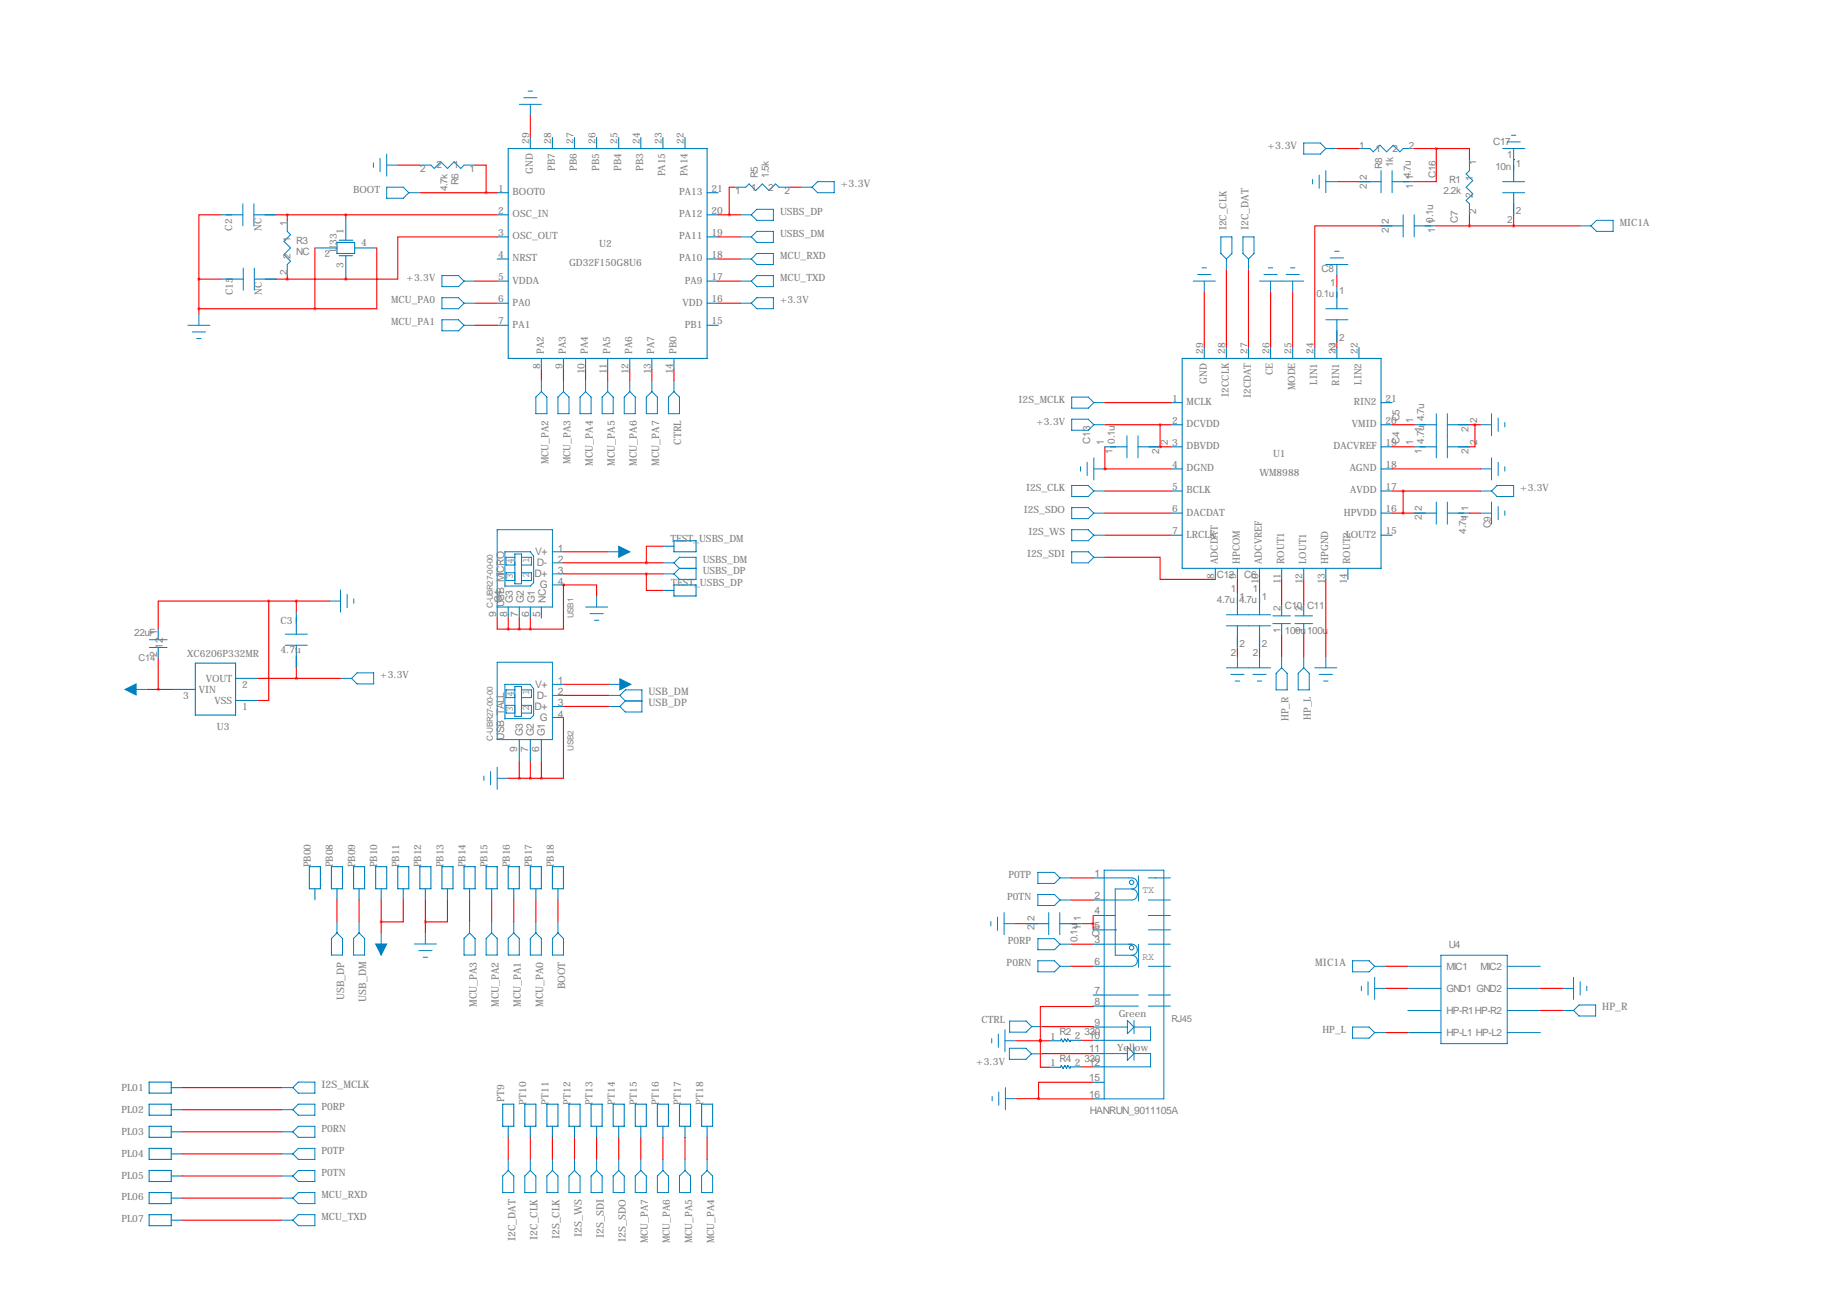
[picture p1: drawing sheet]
<svg xmlns="http://www.w3.org/2000/svg" width="419mm" height="297mm" viewBox="0 0 419 297" stroke-linecap="round" stroke-linejoin="round" font-family="sans-serif">
<g fill="none" stroke="#0080c0" stroke-width=".25">
<path d="M116.8 34.1h45.8v48.3h-45.8zM121.9 31.6v2.5M127 31.6v2.5M132.1 31.6v2.5M137.2 31.6v2.5M142.2 31.6v2.5M147.3 31.6v2.5M152.4 31.6v2.5M157.5 31.6v2.5M348 36.7v5.1M50.7 49.4h5.1M58.4 49.4h5"/>
<path d="M72.4 57h5.1M77.5 55.7h4v2.6h-4zM78 55.2h3.1M78 58.8h3M79.5 50.2v5M79.5 58.8v5.1M81.5 57h5.1M114.3 44.3h2.5M114.3 49.4h2.5M114.3 54.5h2.5M114.3 59.5h2.5M162.6 44.3h2.5"/>
<path d="M162.6 49.4h2.5M162.6 54.5h2.5M162.6 59.5h2.5M312.4 41.8h5.1M317.5 51.9h5.1M320 41.8h5.1M325.1 51.9h5.1M348 44.3v5.1M50.9 64.2h5M58.5 64.2h5.1M114.3 64.6h2.5M114.3 69.7h2.5"/>
<path d="M114.3 74.8h2.5M162.6 64.6h2.5M162.6 69.7h2.5M162.6 74.8h2.5M276.9 79.9v2.5M281.9 79.9v2.5M287 79.9v2.5M292.1 79.9v2.5M297.2 79.9v2.5M302.3 79.9v2.5M307.3 65.9v5.1M307.3 73.5v5.1"/>
<path d="M307.3 79.9v2.5M312.4 79.9v2.5M124.5 82.4v2.5M129.5 82.4v2.5M134.6 82.4v2.5M139.7 82.4v2.5M144.8 82.4v2.5M149.9 82.4v2.5M154.9 82.4v2.5M269.2 92.6h2.6M269.2 97.6h2.6M271.8 82.4h45.7v48.3h-45.7z"/>
<path d="M317.5 92.6h2.5M317.5 97.6h2.5M325.1 97.6h5.1M332.7 97.6h5.1M254 102.7h5.1M261.6 102.7h5.1M269.2 102.7h2.6M269.2 107.8h2.6M269.2 112.9h2.6M269.2 118h2.6M317.5 102.7h2.5M317.5 107.8h2.5"/>
<path d="M317.5 112.9h2.5M317.5 118h2.5M325.1 102.7h5.1M325.1 118h5.1M332.7 102.7h5.1M332.7 118h5.1M114.3 139.6v2.5M116.8 139.6v2.5M119.4 139.6v2.5M121.9 139.6v2.5M124.5 139.6v2.5M152.4 125.6h2.5"/>
<path d="M152.4 135.7h2.5M154.9 124.3h5.1v2.6h-5.1zM154.9 134.5h5.1v2.5h-5.1zM269.2 123h2.6M279.4 130.7v2.5M284.5 130.7v2.5M284.5 136.3v5M289.6 130.7v2.5M289.6 136.3v5M294.6 130.7v2.5M294.6 139.1v2.5M299.7 130.7v2.5"/>
<path d="M299.7 139.1v2.5M304.8 130.7v2.5M309.9 130.7v2.5M317.5 123h2.5M36.4 144.5v2.6M36.4 148.9v2.5M39.9 158.5h5.1M44.9 152.5h9.3v11.9h-9.3zM54.2 156h5M68.1 140.7v5.1M68.1 148.3v5.1M284.5 143.9v5.1"/>
<path d="M289.6 143.9v5.1M294.6 143.4v2.5M299.7 143.4v2.5M54.2 161h5M119.4 170v5.1M121.9 170v5.1M124.5 170v5.1M71.1 199.2h2.6v5.1h-2.6zM76.2 199.2h2.5v5.1h-2.5zM81.3 199.2h2.5v5.1h-2.5zM86.4 199.2h2.5v5.1h-2.5zM91.4 199.2h2.6v5.1h-2.6z"/>
<path d="M96.5 199.2h2.6v5.1h-2.6zM101.6 199.2h2.5v5.1h-2.5zM106.7 199.2h2.5v5.1h-2.5zM111.8 199.2h2.5v5.1h-2.5zM116.8 199.2h2.6v5.1h-2.6zM121.9 199.2h2.6v5.1h-2.6zM127 199.2h2.5v5.1h-2.5zM72.4 204.3v2.6M77.5 204.3v2.6M82.5 204.3v2.6M87.6 204.3v2.6M92.7 204.3v2.6"/>
<path d="M97.8 204.3v2.6M102.9 204.3v2.6M107.9 204.3v2.6M113 204.3v2.6M118.1 204.3v2.6M123.2 204.3v2.6M128.3 204.3v2.6M236 212.4h5.1M243.6 212.4h5.1M251.3 201.8h2.5M251.3 206.9h2.5M251.3 210.5h2.5"/>
<path d="M251.3 213.8h2.5M251.3 217.1h2.5M248.6 239.2h-2.5l-.1 .3-.5-.6-.3 .6-.4-.6-.4 .6-.4-.6-.2 .4h-2.6M251.3 222.2h2.5M251.3 228.8h2.5M251.3 231.3h2.5M251.3 236.1h2.5M251.3 239.2h2.5M34.3 258.9h5.1v2.6h-5.1zM34.3 253.9h5.1v2.5h-5.1zM34.3 248.8h5.1v2.5h-5.1zM39.4 255.1h2.5"/>
<path d="M39.4 250h2.5M115.6 253.9h2.5v5h-2.5zM116.8 258.9v2.6M120.6 253.9h2.6v5h-2.6zM121.9 258.9v2.6M125.7 253.9h2.6v5h-2.6zM127 258.9v2.6M130.8 253.9h2.5v5h-2.5zM132.1 258.9v2.6M135.9 253.9h2.5v5h-2.5zM137.2 258.9v2.6M141 253.9h2.5v5h-2.5z"/>
<path d="M142.2 258.9v2.6M146 253.9h2.6v5h-2.6zM147.3 258.9v2.6M151.1 253.9h2.6v5h-2.6zM152.4 258.9v2.6M156.2 253.9h2.5v5h-2.5zM157.5 258.9v2.6M161.3 253.9h2.5v5h-2.5zM162.6 258.9v2.6M248.6 245.3h-2.5l-.1 .3-.5-.6-.3 .6-.4-.6-.4 .6-.4-.6-.2 .4h-2.6M251.3 242.2h2.5M251.3 245.3h2.5"/>
<path d="M251.3 248.8h2.5M251.3 252.6h2.5M34.3 264h5.1v2.6h-5.1zM34.3 269.1h5.1v2.5h-5.1zM34.3 274.2h5.1v2.5h-5.1zM34.3 279.3h5.1v2.5h-5.1zM39.4 260.2h2.5M39.4 275.4h2.5M39.4 270.4h2.5M39.4 265.3h2.5M39.4 280.5h2.5"/>
</g>
<g fill="none" stroke="#0080c0" stroke-width=".23">
<path d="M85.9 37.5v1M87.4 36.4v3.1M88.9 38h2.5M88.9 35.4v5.1M96.5 38h2.6l.7 .7 1.5-1.5 1.6 1.5 1.5-1.5 1.5 1.5 .8-.7h2.5M119.4 24h5.1M120.4 22.5h3M121.4 20.9h1M121.9 24v2.5M299.7 32.9h3.8l1.3 1.2-1.3 1.3h-3.8zM304.8 34.1h2.5M304.8 39.2v5.1"/>
<path d="M312.4 34.1h2.6l.7 .8 1.5-1.5 1.6 1.5 1.5-1.5 1.5 1.5 .8-.8h2.5M317.5 39.2v5.1M320 39.2v5.1M337.8 36.7v2.5l-.7 .8 1.5 1.5-1.5 1.5 1.5 1.6-1.5 1.5 .7 .7v2.6M345.4 34.1h5.1M346.5 32.6h3M347.5 31.1h1M348 34.1v2.6M55.8 46.8v5.1M58.4 46.8v5.1M66 50.7v2.5l.8 .8-1.5 1.5 1.5 1.5-1.5 1.5 1.5 1.6-.8 .7v2.6M88.9 43h3.8l1.3 1.3-1.3 1.3h-3.8z"/>
<path d="M94 44.3h2.5M168.9 43h2.5l.8-.7 1.5 1.5 1.6-1.5 1.5 1.5 1.5-1.5 .8 .7h2.5M170.2 59.5h2.5M170.2 54.5h2.5M170.2 49.4h2.5M172.7 49.4l1.3-1.3h3.8v2.6h-3.8zM172.7 59.5l1.3-1.2h3.8v2.5h-3.8zM174 53.2h3.8v2.5h-3.8l-1.3-1.2zM184.1 43h2.6M186.7 43l1.3-1.2h3.8v2.5h-3.8zM280.7 54.5h2.5v3.8l-1.3 1.2-1.2-1.2zM281.9 59.5v2.6"/>
<path d="M285.8 54.5h2.5v3.8l-1.3 1.2-1.2-1.2zM287 59.5v2.6M301.8 41.3v1M303.3 40.2v3.1M304.8 41.8h2.5M305.8 59.3h3.1M306.8 57.8h1M322.6 49.4v5.1M325.1 49.4v5.1M345.4 41.8h5.1M345.4 44.3h5.1M363.2 51.9h2.6"/>
<path d="M367 50.7h3.8v2.5h-3.8l-1.2-1.3zM43.2 74.8h5.1M44.2 76.3h3M45.2 77.8h1M45.7 72.2v2.6M55.9 61.6v5.1M58.5 61.6v5.1M101.6 68.4h3.8l1.3 1.3-1.3 1.3h-3.8zM101.6 73.5h3.8l1.3 1.3-1.3 1.3h-3.8zM101.6 63.4h3.8l1.3 1.2-1.3 1.3h-3.8zM106.7 64.6h2.5M106.7 69.7h2.5"/>
<path d="M106.7 74.8h2.5M170.2 64.6h2.5M170.2 69.7h2.5M172.7 69.7l1.3-1.3h3.8v2.6h-3.8zM174 63.4h3.8v2.5h-3.8l-1.3-1.3zM274.3 64.6h5.1M275.3 63.1h3.1M276.4 61.6h1M276.9 64.6v2.6M289.6 64.6h10.1M290.6 63.1h3M291.6 61.6h1"/>
<path d="M292.1 64.6v2.6M295.7 63.1h3M296.7 61.6h1M297.2 64.6v2.6M304.8 71h5.1M304.8 73.5h5.1M304.8 60.8h5.1M307.3 60.8v2.6M123.2 91.3l1.3-1.3 1.2 1.3v3.8h-2.5zM124.5 87.5v2.5M128.3 91.3l1.2-1.3 1.3 1.3v3.8h-2.5zM129.5 87.5v2.5"/>
<path d="M133.3 91.3l1.3-1.3 1.3 1.3v3.8h-2.6zM134.6 87.5v2.5M138.4 91.3l1.3-1.3 1.3 1.3v3.8h-2.6zM139.7 87.5v2.5M143.5 91.3l1.3-1.3 1.2 1.3v3.8h-2.5zM144.8 87.5v2.5M148.6 91.3l1.3-1.3 1.2 1.3v3.8h-2.5zM149.9 87.5v2.5M153.7 91.3l1.2-1.3 1.3 1.3v3.8h-2.5zM154.9 87.5v2.5M246.4 91.3h3.8l1.3 1.3-1.3 1.2h-3.8zM246.4 96.4h3.8l1.3 1.2-1.3 1.3h-3.8z"/>
<path d="M251.5 92.6h2.5M251.5 97.6h2.5M330.2 95.1v10.2M332.7 95.1v10.2M340.4 97.6h2.5M342.9 95.1v5.1M344.4 96.1v3.1M345.9 97.1v1.1M246.4 111.6h3.8l1.3 1.3-1.3 1.3h-3.8zM246.4 116.7h3.8l1.3 1.3-1.3 1.2h-3.8zM248.4 107.3v1M249.9 106.3v3"/>
<path d="M251.5 107.8h2.5M251.5 105.3v5M251.5 112.9h2.5M251.5 118h2.5M259.1 100.2v5.1M261.6 100.2v5.1M330.2 115.4v5.1M332.7 115.4v5.1M340.4 107.8h2.5M340.4 112.9h2.5M340.4 118h2.5M342.9 105.3v5"/>
<path d="M342.9 115.4v5.1M344.2 111.6h3.8v2.6h-3.8l-1.3-1.3zM344.4 106.3v3M344.4 116.4v3.1M345.9 107.3v1M345.9 117.5v1M75.7 138.2h2.6M78.3 135.6v5.1M79.8 136.7v3M81.3 137.7v1M114.3 121.8h12.7v17.8h-12.7zM116.1 126.9h5.8l.8 1v6.1l-.8 .7h-5.8z"/>
<path d="M118.4 127.4h1.5v6.8h-1.5zM118.4 128.1h-2.1v1.8h2.1M118.4 131.7h-2.1v1.8h2.1M119.9 128.1h2.3v1.8h-2.3M119.9 131.7h2.3v1.8h-2.3M127 126.9h2.5M127 129.4h2.5M127 131.9h2.5M127 134.5h2.5M134.6 139.6h5.1M137.2 137v2.6M139.7 126.9h5.1"/>
<path d="M152.4 129.4h2.5M152.4 131.9h2.5M154.9 129.4l1.3-1.3h3.8v5.1h-3.8l-1.3-1.3M154.9 129.4l1.3 1.3M156.2 130.7h3.8M156.2 130.7l-1.3 1.2M246.4 121.8h3.8l1.3 1.2-1.3 1.3h-3.8zM246.4 126.9h3.8l1.3 1.2-1.3 1.3h-3.8zM251.5 128.1h2.5M251.5 123h2.5M28.8 158.5h5M34.3 148.9h4.1"/>
<path d="M34.3 147.1h4.1M65.6 145.8h5.1M65.6 148.3h5.1M78.3 156h2.5M82.1 154.7h3.8v2.5h-3.8l-1.3-1.2zM114.3 152.3h12.7v17.7h-12.7zM116.1 157.3h5.8l.8 1.1v6.1l-.8 .7h-5.8zM118.4 157.8h1.5v6.9h-1.5zM118.4 158.6h-2.1v1.8h2.1M119.9 158.6h2.3v1.8h-2.3M127 157.3h2.5M127 159.9h2.5"/>
<path d="M135.6 141.1h3.1M136.7 142.6h1M140 157.3h5M140 159.9h2.5M142.5 159.9l1.3-1.3h3.8v5.1h-3.8l-1.3-1.3M142.5 159.9l1.3 1.2M281.9 141.3h10.2M281.9 143.9h10.2M281.9 153.5h10.2M283 155.1h3M284 156.6h1M284.5 151v2.5"/>
<path d="M288 155.1h3.1M289.1 156.6h1M289.6 151v2.5M292.6 141.6h4.1M292.6 143.4h4.1M293.4 154.8l1.2-1.3 1.3 1.3v3.8h-2.5zM294.6 151v2.5M297.7 141.6h4.1M297.7 143.4h4.1M299.7 153.5l1.3 1.3v3.8h-2.6v-3.8zM299.7 151v2.5M302.3 153.5h5"/>
<path d="M303.3 155.1h3M304.3 156.6h1M304.8 151v2.5M111.3 178.4v1M112.8 177.4v3.1M114.3 176.4v5.1M114.3 178.9h2.5M118.4 162.2h-2.1v1.7h2.1M119.9 162.2h2.3v1.7h-2.3M127 162.4h2.5M127 165h2.5M140 162.4h2.5"/>
<path d="M143.8 161.1h3.8M143.8 161.1l-1.3 1.3M77.5 211.9v2.6M77.5 214.5l1.2 1.3v3.8h-2.5v-3.8zM81.3 215.8l1.2-1.3 1.3 1.3v3.8h-2.5zM82.5 211.9v2.6M87.6 214.5v5.1M95.2 217h5.1M96.3 218.6h3M97.8 214.5v2.5M106.7 215.8l1.2-1.3 1.3 1.3v3.8h-2.5zM107.9 211.9v2.6"/>
<path d="M113 214.5l1.3 1.3v3.8h-2.5v-3.8zM113 211.9v2.6M118.1 214.5l1.3 1.3v3.8h-2.6v-3.8zM118.1 211.9v2.6M123.2 214.5l1.3 1.3v3.8h-2.6v-3.8zM123.2 211.9v2.6M127 215.8l1.3-1.3 1.2 1.3v3.8h-2.5zM128.3 211.9v2.6M227.8 211.8v1.1M229.3 210.8v3.1M230.8 212.4h2.6M230.8 209.8v5.1"/>
<path d="M238.6 200.6h3.8l1.3 1.2-1.3 1.3h-3.8zM238.6 205.6h3.8l1.3 1.3-1.3 1.3h-3.8zM238.6 215.8h3.8l1.3 1.3-1.3 1.2h-3.8zM241.1 209.8v5.1M243.6 209.8v5.1M243.7 201.8h2.5M243.7 206.9h2.5M243.7 217.1h2.5M253.8 201.8h6.4a1.27 1.27 0 0 1 1.3 1.3 1.27 1.27 0 0 1-1.3 1.3M253.8 217.1h6.4a1.27 1.27 0 0 1 1.3 1.2 1.27 1.27 0 0 1-1.3 1.3M253.8 210.5h2.6M253.8 213.8h2.6"/>
<path d="M253.8 200.1h13.8v52.5h-13.8zM256.4 213.8h.1M260.2 204.4a1.27 1.27 0 0 1 1.3 1.2 1.27 1.27 0 0 1-1.3 1.3h-6.4M260.2 219.6a1.27 1.27 0 0 1 1.3 1.3 1.27 1.27 0 0 1-1.3 1.3h-6.4M260.2 204.4h-3.8v15.2h3.8M261.7 201.3v5.9M261.7 217.1v5.3M264 201.8h5.1M264 206.9h5.1M264 217.1h5.1M264 210.5h5.1M264 213.8h5.1"/>
<path d="M265.5 201.8h.1M331.3 219.6h15.2v20.3h-15.2zM97.3 220.1h1M228 238.8v1M229.5 237.8v3M231 239.3h2.6M231 236.7v5.1M232.1 234.8h3.8l1.3 1.2-1.3 1.3h-3.8zM237.2 236h2.5M238.6 220.9h3.8l1.3 1.3-1.3 1.2h-3.8zM243.7 222.2h2.5M253.8 231.3h.1"/>
<path d="M253.8 228.8h7.9M253.8 231.3h7.9M253.8 236.1h5.4M259.2 234.6l1.5 1.5-1.5 1.6zM260.7 234.6v3.1M260.7 236.1h3.8v3.1h-10.7M264 222.2h5.1M264 228.8h5.1M264 231.3h5.1M310.9 236.1h3.9l1.2 1.3-1.2 1.3h-3.9zM310.9 220.9h3.9l1.2 1.3-1.2 1.2h-3.9zM313 226.7v1"/>
<path d="M314.5 225.7v3.1M316 222.2h2.6M316 227.2h2.6M316 237.4h2.6M316 224.7v5.1M323.6 222.2h7.7M323.6 227.2h7.7M323.6 232.3h7.7M323.6 237.4h7.7M346.5 222.2h7.6M346.5 227.2h7.6M346.5 232.3h7.6"/>
<path d="M346.5 237.4h7.6M359.2 227.2h2.5M359.2 232.3h2.5M361.7 224.7v5.1M361.7 232.3l1.3-1.3h3.8v2.6h-3.8zM363.3 225.7v3.1M364.8 226.7v1M64.8 255.1h2.5M64.8 250h2.5M68.6 258.9h3.8v2.6h-3.8l-1.3-1.3zM68.6 248.8h3.8v2.5h-3.8l-1.3-1.3zM68.6 253.9h3.8v2.5h-3.8l-1.3-1.3z"/>
<path d="M228.1 252.1v1M229.6 251.1v3M231.1 252.6h2.6M231.1 250v5.1M232.1 241h3.8l1.2 1.3-1.2 1.2h-3.8zM237.1 242.3h2.6M253.8 242.2h5.4M259.2 240.7l1.5 1.5-1.5 1.5zM260.7 240.7v3M260.7 242.2h3.8v3.1h-10.7M64.8 260.2h2.5M64.8 275.4h2.5"/>
<path d="M64.8 270.4h2.5M64.8 265.3h2.5M68.6 274.2h3.8v2.5h-3.8l-1.3-1.3zM68.6 264h3.8v2.6h-3.8l-1.3-1.3zM68.6 269.1h3.8v2.5h-3.8l-1.3-1.2zM68.6 279.3h3.8v2.5h-3.8l-1.3-1.3zM115.6 270.4l1.2-1.3 1.3 1.3v3.8h-2.5zM116.8 266.6v2.5M120.6 270.4l1.3-1.3 1.3 1.3v3.8h-2.6zM121.9 266.6v2.5M125.7 270.4l1.3-1.3 1.3 1.3v3.8h-2.6zM127 266.6v2.5"/>
<path d="M130.8 270.4l1.3-1.3 1.2 1.3v3.8h-2.5zM132.1 266.6v2.5M137.2 269.1l1.2 1.3v3.8h-2.5v-3.8zM137.2 266.6v2.5M141 270.4l1.2-1.3 1.3 1.3v3.8h-2.5zM142.2 266.6v2.5M146 270.4l1.3-1.3 1.3 1.3v3.8h-2.6zM147.3 266.6v2.5M151.1 270.4l1.3-1.3 1.3 1.3v3.8h-2.6zM152.4 266.6v2.5M156.2 270.4l1.3-1.3 1.2 1.3v3.8h-2.5zM157.5 266.6v2.5"/>
<path d="M162.6 269.1l1.2 1.3v3.8h-2.5v-3.8zM162.6 266.6v2.5M64.8 280.5h2.5"/>
<circle cx="260.1" cy="217.9" r=".51"/>
<circle cx="260.1" cy="202.9" r=".51"/>
</g>
<g fill="#0080c0" stroke="#0080c0" stroke-width=".23">
<path d="M28.8 158.5l2.5-1.3v2.6z"/>
<path d="M86.4 217h2.5l-1.3 2.6z"/>
<path d="M142.5 156.1l2.5 1.2-2.5 1.3z"/>
<path d="M142.2 125.6l2.6 1.3-2.6 1.2z"/>
</g>
<g fill="none" stroke="#f00" stroke-width=".25">
<path d="M91.4 38h5.1M109.2 38h2.6v6.3M121.9 26.5v5.1M307.3 34.1h5.1M325.1 34.1h5.1M330.2 34.1v7.7h-5.1M330.2 34.1h7.6v2.6M348 36.7h.1M50.7 49.4h-5v14.8M63.4 49.4h50.9M66 49.4v1.3M72.4 57v14"/>
<path d="M79.5 49.4v.8M86.6 57v14h-14.2M96.5 44.3h17.8M114.3 54.5h-22.9v9.7h-11.9M165.1 59.5h5.1M165.1 54.5h5.1M165.1 49.4h5.1M168.9 43h-1.3v6.4M181.6 43h2.5M307.3 41.8h5.1M317.5 51.9h-15.2v28M330.2 51.9h33"/>
<path d="M337.8 49.4v2.5M348 49.4v2.5M45.7 71h26.7M45.7 64.2h5.2M45.7 64.2v8M63.6 64.2h15.9M66 63.4v.8M79.5 63.9v.3M109.2 64.6h5.1M109.2 69.7h5.1M109.2 74.8h5.1M165.1 64.6h5.1"/>
<path d="M165.1 69.7h5.1M276.9 67.2v12.7M281.9 62.1v17.8M287 62.1v17.8M292.1 67.2v12.7M297.2 67.2v12.7M307.3 63.4v2.5M307.3 78.6v1.3M124.5 84.9v2.6M129.5 84.9v2.6M134.6 84.9v2.6M139.7 84.9v2.6"/>
<path d="M144.8 84.9v2.6M149.9 84.9v2.6M154.9 84.9v2.6M254 92.6h15.2M254 97.6h15.2M266.7 97.6v5.1M320 97.6h5.1M337.8 97.6h2.6M339.1 97.6v5.1h-1.3M254 107.8h.1M254 107.8h15.2M254 112.9h15.2"/>
<path d="M254 118h15.2M254 102.7v5.1M266.7 102.7h.1M266.7 102.7h2.5M320 107.8h20.4M320 112.9h20.4M320 118h5.1M320 102.7h5.1M322.6 112.9v5.1M337.8 118h2.6M61.8 138.2v22.8h-2.6M61.8 138.2h-25.4v6.3"/>
<path d="M61.8 138.2h13.9M68.1 138.2v2.5M129.5 134.5h.1M129.5 134.5v10.1h-7.6M129.5 134.5h7.7v2.5M129.5 126.9h10.2M129.5 129.4h22.9M129.5 131.9h22.9M148.6 131.9v3.8h3.8M152.4 125.6h-3.8v3.8M254 128.1h12.7v5.1h12.7M254 123h15.2"/>
<path d="M284.5 133.2v3.1M289.6 133.2v3.1M294.6 133.2v5.9M299.7 133.2v5.9M304.8 133.2v17.8M33.8 158.5h6.1M36.4 151.4v7.1M59.2 156h19.1M68.1 153.4v2.6M114.3 142.1v2.5h2.5M116.8 142.1v2.5M116.8 144.6h5.1"/>
<path d="M119.4 142.1v2.5M121.9 142.1v2.5M129.5 159.9h10.5M129.5 157.3h10.5M284.5 149v2M289.6 149v2M294.6 145.9v5.1M299.7 145.9v5.1M116.8 178.9h7.7M119.4 175.1v3.8M121.9 175.1v3.8M124.5 175.1v3.8"/>
<path d="M129.5 165v13.9h-5M129.5 162.4h10.5M77.5 206.9v5M82.5 206.9v5M87.6 206.9v7.6M92.7 206.9v5h-5.1M97.8 206.9v7.6M102.9 206.9v5h-5.1M107.9 206.9v5M113 206.9v5M118.1 206.9v5M123.2 206.9v5"/>
<path d="M128.3 206.9v5M233.4 212.4h2.6M246.2 201.8h5.1M246.2 206.9h5.1M246.2 217.1h5.1M248.7 212.4h2.6M251.3 210.5v3.3M233.6 239.3h7.6M239.2 239.3v6.1h2M239.2 239.3h.1M239.7 236l11.6 .1M246.2 222.2h5.1"/>
<path d="M248.6 239.2h2.7M251.3 231.3l-12.1 .1v7.9M318.6 227.2h5M318.6 237.4h5M318.6 222.2h5M354.1 227.2h5.1M354.1 232.3h5.1M41.9 255.1h22.9M41.9 250h22.9M233.7 252.6h5.1M238.8 252.6h12.5M248.6 245.3h2.7"/>
<path d="M251.3 242.2l-11.6 .1M251.3 248.8h-12.5v3.8M41.9 260.2h22.9M41.9 275.4h22.9M41.9 270.4h22.9M41.9 265.3h22.9M116.8 261.5v5.1M121.9 261.5v5.1M127 261.5v5.1M132.1 261.5v5.1M137.2 261.5v5.1M142.2 261.5v5.1"/>
<path d="M147.3 261.5v5.1M152.4 261.5v5.1M157.5 261.5v5.1M162.6 261.5v5.1M41.9 280.5h22.9"/>
</g>
<path d="M36.3 158.5a.05 .05 0 0 0 .1 0 .05 .05 0 0 0-.1 0zM61.7 138.2a.05 .05 0 0 0 .1 0 .05 .05 0 0 0-.1 0zM111.7 44.3a.05 .05 0 0 0 .1 0 .05 .05 0 0 0-.1 0zM87.6 211.9a.05 .05 0 0 0 .1 0 .05 .05 0 0 0-.1 0zM239.1 239.3a.05 .05 0 0 0 .1 0 .05 .05 0 0 0-.1 0zM239.1 239.3a.05 .05 0 0 0 .1 0 .05 .05 0 0 0-.1 0zM124.4 178.9a.05 .05 0 0 0 .1 0 .05 .05 0 0 0-.1 0zM116.8 144.6a.05 .05 0 0 0 .1 0 .05 .05 0 0 0-.1 0zM66 49.4a.05 .05 0 0 0 .1 0 .05 .05 0 0 0-.1 0zM66 64.2a.05 .05 0 0 0 .1 0 .05 .05 0 0 0-.1 0zM167.6 49.4a.05 .05 0 0 0 .1 0 .05 .05 0 0 0-.1 0zM129.5 134.5a.05 .05 0 0 0 .1 0 .05 .05 0 0 0-.1 0zM238.7 252.6a.05 .05 0 0 0 .1 0 .05 .05 0 0 0-.1 0z" fill="#f00" stroke="#f00" stroke-width=".63"/>
<g font-size="2.4" fill="#808080">
<text x="291.4" y="34.1">+3.3V</text>
<text x="193.3" y="43">+3.3V</text>
<text x="287" y="52.9" transform="rotate(-90 287 52.9)">I2C_DAT</text>
<text x="136.3" y="107.1" transform="rotate(-90 136.3 107.1)">MCU_PA4</text>
<text x="141.4" y="107.1" transform="rotate(-90 141.4 107.1)">MCU_PA5</text>
<text x="146.4" y="107.1" transform="rotate(-90 146.4 107.1)">MCU_PA6</text>
<text x="151.5" y="107.1" transform="rotate(-90 151.5 107.1)">MCU_PA7</text>
<text x="156.6" y="102.2" transform="rotate(-90 156.6 102.2)">CTRL</text>
<text x="123" y="127.6">V+</text>
<text x="123.4" y="130.2">D-</text>
<text x="128.3" y="129.4">2</text>
<text x="128.3" y="131.9">3</text>
<text x="128.3" y="126.9">1</text>
<text x="122.9" y="132.7">D+</text>
<text x="124.1" y="135.3">G</text>
<text x="128.3" y="134.5">4</text>
<text x="114" y="141.8" transform="rotate(-90 114 141.8)">9</text>
<text x="115.3" y="138.5" transform="rotate(-90 115.3 138.5)">G4</text>
<text x="115.9" y="139.6" transform="rotate(-90 115.9 139.6)">USB_MICRO</text>
<text x="116.6" y="141.8" transform="rotate(-90 116.6 141.8)">8</text>
<text x="117.9" y="138.5" transform="rotate(-90 117.9 138.5)">G3</text>
<text x="119.1" y="141.8" transform="rotate(-90 119.1 141.8)">7</text>
<text x="120.4" y="138.5" transform="rotate(-90 120.4 138.5)">G2</text>
<text x="121.7" y="141.8" transform="rotate(-90 121.7 141.8)">6</text>
<text x="123" y="138.5" transform="rotate(-90 123 138.5)">G1</text>
<text x="124.2" y="141.8" transform="rotate(-90 124.2 141.8)">5</text>
<text x="125.5" y="138.5" transform="rotate(-90 125.5 138.5)">NC</text>
<text x="36.1" y="146.1" transform="rotate(-90 36.1 146.1)">1</text>
<text x="37.4" y="149.2" transform="rotate(-90 37.4 149.2)">12</text>
<text x="36.1" y="151.1" transform="rotate(-90 36.1 151.1)">2</text>
<text x="123" y="158.1">V+</text>
<text x="123.4" y="160.7">D-</text>
<text x="128.3" y="159.9">2</text>
<text x="128.3" y="157.3">1</text>
<text x="149.1" y="159.9">USB_DM</text>
<text x="122.9" y="163.2">D+</text>
<text x="124.1" y="165.7">G</text>
<text x="128.3" y="162.4">3</text>
<text x="128.3" y="165">4</text>
<text x="149.1" y="162.4">USB_DP</text>
<text x="115.9" y="170" transform="rotate(-90 115.9 170)">USB_TALL</text>
<text x="118.9" y="172.8" transform="rotate(-90 118.9 172.8)">9</text>
<text x="120.2" y="169.3" transform="rotate(-90 120.2 169.3)">G3</text>
<text x="121.4" y="172.8" transform="rotate(-90 121.4 172.8)">7</text>
<text x="122.7" y="169.3" transform="rotate(-90 122.7 169.3)">G2</text>
<text x="124" y="172.8" transform="rotate(-90 124 172.8)">6</text>
<text x="125.3" y="169.3" transform="rotate(-90 125.3 169.3)">G1</text>
<text x="251.6" y="201.6">1</text>
<text x="251.6" y="206.7">2</text>
<text x="251.6" y="210.2">4</text>
<text x="251.6" y="213.5">5</text>
<text x="251.6" y="216.8">3</text>
<text x="251.6" y="221.9">6</text>
<text x="129.9" y="227.5" transform="rotate(-90 129.9 227.5)">BOOT</text>
<text x="302.4" y="222.2">MIC1A</text>
<text x="79.1" y="229.9" transform="rotate(-90 79.1 229.9)">USB_DP</text>
<text x="84.2" y="230.3" transform="rotate(-90 84.2 230.3)">USB_DM</text>
<text x="109.6" y="231.6" transform="rotate(-90 109.6 231.6)">MCU_PA3</text>
<text x="114.7" y="231.6" transform="rotate(-90 114.7 231.6)">MCU_PA2</text>
<text x="119.8" y="231.6" transform="rotate(-90 119.8 231.6)">MCU_PA1</text>
<text x="124.9" y="231.6" transform="rotate(-90 124.9 231.6)">MCU_PA0</text>
<text x="251.6" y="228.5">7</text>
<text x="251.6" y="231">8</text>
<text x="368.4" y="232.3">HP_R</text>
<text x="250.4" y="238.9">10</text>
<text x="251.6" y="235.9">9</text>
<text x="250.4" y="242">11</text>
<text x="250.4" y="245">12</text>
<text x="73.9" y="250">I2S_MCLK</text>
<text x="250.4" y="248.6">15</text>
<text x="250.4" y="252.4">16</text>
<text x="250.5" y="256.2">HANRUN_9011105A</text>
<text x="118.5" y="285.3" transform="rotate(-90 118.5 285.3)">I2C_DAT</text>
<text x="123.6" y="285.1" transform="rotate(-90 123.6 285.1)">I2C_CLK</text>
<text x="128.7" y="284.9" transform="rotate(-90 128.7 284.9)">I2S_CLK</text>
<text x="133.7" y="284.4" transform="rotate(-90 133.7 284.4)">I2S_WS</text>
<text x="138.8" y="284.7" transform="rotate(-90 138.8 284.7)">I2S_SDI</text>
<text x="143.9" y="285.5" transform="rotate(-90 143.9 285.5)">I2S_SDO</text>
</g>
<g font-size="2.3" fill="#808080">
<text x="121.7" y="33.1" transform="rotate(-90 121.7 33.1)">29</text>
<text x="126.7" y="33.1" transform="rotate(-90 126.7 33.1)">28</text>
<text x="131.8" y="33.1" transform="rotate(-90 131.8 33.1)">27</text>
<text x="136.9" y="33.1" transform="rotate(-90 136.9 33.1)">26</text>
<text x="142" y="33.1" transform="rotate(-90 142 33.1)">25</text>
<text x="147.1" y="33.1" transform="rotate(-90 147.1 33.1)">24</text>
<text x="152.1" y="33.1" transform="rotate(-90 152.1 33.1)">23</text>
<text x="157.2" y="33.1" transform="rotate(-90 157.2 33.1)">22</text>
<text x="312.5" y="34.1">1</text>
<text x="316.2" y="34.9">1</text>
<text x="320.1" y="34.9">2</text>
<text x="323.8" y="34.1">2</text>
<text x="343.3" y="33.3">C17</text>
<text x="96.6" y="39.5">2</text>
<text x="100.3" y="38.7">2</text>
<text x="104.2" y="38.7">1</text>
<text x="107.9" y="39.5">1</text>
<text x="122.5" y="39.9" transform="rotate(-90 122.5 39.9)">GND</text>
<text x="127.6" y="39.2" transform="rotate(-90 127.6 39.2)">PB7</text>
<text x="132.6" y="39.2" transform="rotate(-90 132.6 39.2)">PB6</text>
<text x="137.7" y="39.2" transform="rotate(-90 137.7 39.2)">PB5</text>
<text x="142.8" y="39.2" transform="rotate(-90 142.8 39.2)">PB4</text>
<text x="147.9" y="39.2" transform="rotate(-90 147.9 39.2)">PB3</text>
<text x="153" y="40.6" transform="rotate(-90 153 40.6)">PA15</text>
<text x="158" y="40.6" transform="rotate(-90 158 40.6)">PA14</text>
<text x="174.2" y="41" transform="rotate(-90 174.2 41)">R5</text>
<text x="176.8" y="41" transform="rotate(-90 176.8 41)">1.5k</text>
<text x="314.2" y="41.4" transform="rotate(-90 314.2 41.4)">2</text>
<text x="317.8" y="38.8" transform="rotate(-90 317.8 38.8)">R8</text>
<text x="320.3" y="38.4" transform="rotate(-90 320.3 38.4)">1k</text>
<text x="324.9" y="41.4" transform="rotate(-90 324.9 41.4)">14.7u</text>
<text x="330.1" y="41" transform="rotate(-90 330.1 41)">C16</text>
<text x="338.6" y="41.7" transform="rotate(-90 338.6 41.7)">1</text>
<text x="339.4" y="38" transform="rotate(-90 339.4 38)">1</text>
<text x="343.8" y="39">10n</text>
<text x="346.5" y="36.4">1</text>
<text x="348.5" y="38.5">1</text>
<text x="81.2" y="44.3">BOOT</text>
<text x="102.9" y="43.9" transform="rotate(-90 102.9 43.9)">4.7k</text>
<text x="105.4" y="42.6" transform="rotate(-90 105.4 42.6)">R6</text>
<text x="114.5" y="44.1">1</text>
<text x="117.9" y="44.9">BOOT0</text>
<text x="156.1" y="44.9">PA13</text>
<text x="163.6" y="44.1">21</text>
<text x="169" y="44.6">1</text>
<text x="172.7" y="43.8">1</text>
<text x="176.6" y="43.8">2</text>
<text x="180.3" y="44.6">2</text>
<text x="314.2" y="43.5" transform="rotate(-90 314.2 43.5)">2</text>
<text x="324.9" y="43.5" transform="rotate(-90 324.9 43.5)">1</text>
<text x="331.8" y="44.6">2.2k</text>
<text x="333.2" y="42">R1</text>
<text x="338.6" y="45.6" transform="rotate(-90 338.6 45.6)">2</text>
<text x="53.4" y="53" transform="rotate(-90 53.4 53)">C2</text>
<text x="60.1" y="53" transform="rotate(-90 60.1 53)">NC</text>
<text x="66" y="51.9" transform="rotate(-90 66 51.9)">1</text>
<text x="79" y="53.7" transform="rotate(-90 79 53.7)">1</text>
<text x="114.5" y="49.1">2</text>
<text x="117.9" y="49.9">OSC_IN</text>
<text x="156.1" y="49.9">PA12</text>
<text x="163.6" y="49.1">20</text>
<text x="179.3" y="49.4">USBS_DP</text>
<text x="281.9" y="52.9" transform="rotate(-90 281.9 52.9)">I2C_CLK</text>
<text x="319.3" y="53.6" transform="rotate(-90 319.3 53.6)">2</text>
<text x="319.3" y="51.6" transform="rotate(-90 319.3 51.6)">2</text>
<text x="329.9" y="51.6" transform="rotate(-90 329.9 51.6)">10.1u</text>
<text x="330" y="53.6" transform="rotate(-90 330 53.6)">1</text>
<text x="335.1" y="51.2" transform="rotate(-90 335.1 51.2)">C7</text>
<text x="339.4" y="49.3" transform="rotate(-90 339.4 49.3)">2</text>
<text x="346.5" y="51.2">2</text>
<text x="348.5" y="49.1">2</text>
<text x="372.4" y="51.9">MIC1A</text>
<text x="66.8" y="59.5" transform="rotate(-90 66.8 59.5)">2</text>
<text x="66.8" y="55.7" transform="rotate(-90 66.8 55.7)">1</text>
<text x="68.1" y="56">R3</text>
<text x="68.1" y="58.5">NC</text>
<text x="74.6" y="59.1">2</text>
<text x="77.5" y="57.8" transform="rotate(-90 77.5 57.8)">U33</text>
<text x="83.1" y="56.5">4</text>
<text x="114.5" y="54.2">3</text>
<text x="114.5" y="59.3">4</text>
<text x="117.9" y="55">OSC_OUT</text>
<text x="137.7" y="56.8">U2</text>
<text x="156.1" y="55">PA11</text>
<text x="163.6" y="59.3">18</text>
<text x="163.6" y="54.2">19</text>
<text x="179.3" y="59.5">MCU_RXD</text>
<text x="179.3" y="54.5">USBS_DM</text>
<text x="66" y="63.3" transform="rotate(-90 66 63.3)">2</text>
<text x="79" y="61.6" transform="rotate(-90 79 61.6)">3</text>
<text x="93.5" y="64.6">+3.3V</text>
<text x="114.5" y="64.4">5</text>
<text x="117.9" y="60.1">NRST</text>
<text x="117.9" y="65.2">VDDA</text>
<text x="130.8" y="61.2">GD32F150G8U6</text>
<text x="156.1" y="60.1">PA10</text>
<text x="157.5" y="65.2">PA9</text>
<text x="163.6" y="64.4">17</text>
<text x="179.3" y="64.6">MCU_TXD</text>
<text x="303.8" y="62.5">C8</text>
<text x="305.8" y="65.6">1</text>
<text x="53.5" y="67.8" transform="rotate(-90 53.5 67.8)">C15</text>
<text x="60.2" y="67.8" transform="rotate(-90 60.2 67.8)">NC</text>
<text x="89.9" y="69.7">MCU_PA0</text>
<text x="114.5" y="69.5">6</text>
<text x="117.9" y="70.3">PA0</text>
<text x="156.9" y="70.3">VDD</text>
<text x="163.6" y="69.5">16</text>
<text x="179.3" y="69.7">+3.3V</text>
<text x="302.6" y="68.2">0.1u</text>
<text x="307.8" y="67.7">1</text>
<text x="89.9" y="74.8">MCU_PA1</text>
<text x="114.5" y="74.5">7</text>
<text x="117.9" y="75.3">PA1</text>
<text x="157.5" y="75.3">PB1</text>
<text x="163.6" y="74.5">15</text>
<text x="125" y="81.4" transform="rotate(-90 125 81.4)">PA2</text>
<text x="130.1" y="81.4" transform="rotate(-90 130.1 81.4)">PA3</text>
<text x="135.2" y="81.4" transform="rotate(-90 135.2 81.4)">PA4</text>
<text x="140.3" y="81.4" transform="rotate(-90 140.3 81.4)">PA5</text>
<text x="145.3" y="81.4" transform="rotate(-90 145.3 81.4)">PA6</text>
<text x="150.4" y="81.4" transform="rotate(-90 150.4 81.4)">PA7</text>
<text x="155.5" y="81.4" transform="rotate(-90 155.5 81.4)">PB0</text>
<text x="276.6" y="81.4" transform="rotate(-90 276.6 81.4)">29</text>
<text x="281.7" y="81.4" transform="rotate(-90 281.7 81.4)">28</text>
<text x="286.8" y="81.4" transform="rotate(-90 286.8 81.4)">27</text>
<text x="291.8" y="81.4" transform="rotate(-90 291.8 81.4)">26</text>
<text x="296.9" y="81.4" transform="rotate(-90 296.9 81.4)">25</text>
<text x="302" y="81.4" transform="rotate(-90 302 81.4)">24</text>
<text x="305.8" y="80.4">2</text>
<text x="307.1" y="81.4" transform="rotate(-90 307.1 81.4)">23</text>
<text x="307.8" y="78.3">2</text>
<text x="312.2" y="81.4" transform="rotate(-90 312.2 81.4)">22</text>
<text x="124.2" y="84.7" transform="rotate(-90 124.2 84.7)">8</text>
<text x="129.3" y="84.7" transform="rotate(-90 129.3 84.7)">9</text>
<text x="134.4" y="86.1" transform="rotate(-90 134.4 86.1)">10</text>
<text x="139.4" y="86.1" transform="rotate(-90 139.4 86.1)">11</text>
<text x="144.5" y="86.1" transform="rotate(-90 144.5 86.1)">12</text>
<text x="149.6" y="86.1" transform="rotate(-90 149.6 86.1)">13</text>
<text x="154.7" y="86.1" transform="rotate(-90 154.7 86.1)">14</text>
<text x="277.4" y="88.2" transform="rotate(-90 277.4 88.2)">GND</text>
<text x="292.7" y="86.2" transform="rotate(-90 292.7 86.2)">CE</text>
<text x="297.7" y="89.8" transform="rotate(-90 297.7 89.8)">MODE</text>
<text x="302.8" y="88.4" transform="rotate(-90 302.8 88.4)">LIN1</text>
<text x="307.9" y="88.7" transform="rotate(-90 307.9 88.7)">RIN1</text>
<text x="313" y="88.4" transform="rotate(-90 313 88.4)">LIN2</text>
<text x="234.2" y="92.6">I2S_MCLK</text>
<text x="269.4" y="92.3">1</text>
<text x="272.8" y="93.1">MCLK</text>
<text x="282.5" y="91.2" transform="rotate(-90 282.5 91.2)">I2CCLK</text>
<text x="287.6" y="91.5" transform="rotate(-90 287.6 91.5)">I2CDAT</text>
<text x="311.2" y="93.1">RIN2</text>
<text x="318.5" y="92.3">21</text>
<text x="238.3" y="97.6">+3.3V</text>
<text x="250.6" y="102" transform="rotate(-90 250.6 102)">C13</text>
<text x="256.3" y="102" transform="rotate(-90 256.3 102)">0.1u</text>
<text x="269.4" y="97.4">2</text>
<text x="272.8" y="98.2">DCVDD</text>
<text x="310.8" y="98.2">VMID</text>
<text x="318.5" y="97.4">20</text>
<text x="321.7" y="102" transform="rotate(-90 321.7 102)">C4</text>
<text x="321.7" y="96.9" transform="rotate(-90 321.7 96.9)">C5</text>
<text x="324.9" y="97.3" transform="rotate(-90 324.9 97.3)">1</text>
<text x="326.9" y="99.3" transform="rotate(-90 326.9 99.3)">1</text>
<text x="327.4" y="102" transform="rotate(-90 327.4 102)">4.7u</text>
<text x="327.4" y="96.9" transform="rotate(-90 327.4 96.9)">4.7u</text>
<text x="337.6" y="99.3" transform="rotate(-90 337.6 99.3)">2</text>
<text x="339.6" y="97.3" transform="rotate(-90 339.6 97.3)">2</text>
<text x="126.1" y="106.8" transform="rotate(-90 126.1 106.8)">MCU_PA2</text>
<text x="131.2" y="106.8" transform="rotate(-90 131.2 106.8)">MCU_PA3</text>
<text x="253.7" y="102.4" transform="rotate(-90 253.7 102.4)">1</text>
<text x="255.8" y="104.4" transform="rotate(-90 255.8 104.4)">1</text>
<text x="266.5" y="104.4" transform="rotate(-90 266.5 104.4)">2</text>
<text x="268.5" y="102.4" transform="rotate(-90 268.5 102.4)">2</text>
<text x="269.4" y="102.5">3</text>
<text x="269.4" y="107.6">4</text>
<text x="272.8" y="103.3">DBVDD</text>
<text x="292.7" y="105">U1</text>
<text x="306.6" y="103.3">DACVREF</text>
<text x="318.5" y="107.6">18</text>
<text x="318.5" y="102.5">19</text>
<text x="324.9" y="102.4" transform="rotate(-90 324.9 102.4)">1</text>
<text x="326.9" y="104.4" transform="rotate(-90 326.9 104.4)">1</text>
<text x="337.6" y="104.4" transform="rotate(-90 337.6 104.4)">2</text>
<text x="339.6" y="102.4" transform="rotate(-90 339.6 102.4)">2</text>
<text x="235.9" y="112.9">I2S_CLK</text>
<text x="269.4" y="112.6">5</text>
<text x="272.8" y="108.4">DGND</text>
<text x="272.8" y="113.4">BCLK</text>
<text x="289.5" y="109.4">WM8988</text>
<text x="310.3" y="108.4">AGND</text>
<text x="310.4" y="113.4">AVDD</text>
<text x="318.5" y="112.6">17</text>
<text x="349.5" y="112.9">+3.3V</text>
<text x="235.4" y="118">I2S_SDO</text>
<text x="269.4" y="117.7">6</text>
<text x="272.8" y="118.5">DACDAT</text>
<text x="309" y="118.5">HPVDD</text>
<text x="318.5" y="117.7">16</text>
<text x="326.9" y="117.5" transform="rotate(-90 326.9 117.5)">2</text>
<text x="326.9" y="119.5" transform="rotate(-90 326.9 119.5)">2</text>
<text x="337.6" y="117.5" transform="rotate(-90 337.6 117.5)">1</text>
<text x="154.1" y="124.7">TEST_USBS_DM</text>
<text x="236.4" y="123">I2S_WS</text>
<text x="269.4" y="122.8">7</text>
<text x="272.8" y="123.6">LRCLK</text>
<text x="309.4" y="123.6">LOUT2</text>
<text x="318.5" y="122.8">15</text>
<text x="337.1" y="122.7" transform="rotate(-90 337.1 122.7)">4.7u1</text>
<text x="342.8" y="121.5" transform="rotate(-90 342.8 121.5)">C9</text>
<text x="118.1" y="129.7" transform="rotate(-90 118.1 129.7)">4</text>
<text x="121.7" y="129.4" transform="rotate(-90 121.7 129.4)">1</text>
<text x="161.5" y="129.4">USBS_DM</text>
<text x="161.5" y="131.9">USBS_DP</text>
<text x="236.2" y="128.1">I2S_SDI</text>
<text x="280" y="129.7" transform="rotate(-90 280 129.7)">ADCDAT</text>
<text x="285" y="129.7" transform="rotate(-90 285 129.7)">HPCOM</text>
<text x="290.1" y="129.7" transform="rotate(-90 290.1 129.7)">ADCVREF</text>
<text x="295.2" y="129.7" transform="rotate(-90 295.2 129.7)">ROUT1</text>
<text x="300.3" y="129.7" transform="rotate(-90 300.3 129.7)">LOUT1</text>
<text x="305.4" y="129.7" transform="rotate(-90 305.4 129.7)">HPGND</text>
<text x="310.4" y="129.7" transform="rotate(-90 310.4 129.7)">ROUT2</text>
<text x="117.9" y="133.2" transform="rotate(-90 117.9 133.2)">3</text>
<text x="121.7" y="133" transform="rotate(-90 121.7 133)">2</text>
<text x="154.3" y="134.8">TEST_USBS_DP</text>
<text x="279.1" y="133" transform="rotate(-90 279.1 133)">8</text>
<text x="279.8" y="132.9">C12</text>
<text x="283" y="136">1</text>
<text x="284.2" y="133" transform="rotate(-90 284.2 133)">9</text>
<text x="286" y="132.9">C6</text>
<text x="288" y="136">1</text>
<text x="289.3" y="134.3" transform="rotate(-90 289.3 134.3)">10</text>
<text x="294.4" y="134.3" transform="rotate(-90 294.4 134.3)">11</text>
<text x="299.5" y="134.3" transform="rotate(-90 299.5 134.3)">12</text>
<text x="304.5" y="134.3" transform="rotate(-90 304.5 134.3)">13</text>
<text x="309.6" y="134.3" transform="rotate(-90 309.6 134.3)">14</text>
<text x="64.5" y="143.4">C3</text>
<text x="279.8" y="138.5">4.7u</text>
<text x="284.8" y="138.5">4.7u</text>
<text x="285" y="138">1</text>
<text x="290.1" y="138">1</text>
<text x="294.4" y="140.6" transform="rotate(-90 294.4 140.6)">2</text>
<text x="295.4" y="140">C10</text>
<text x="299.5" y="140.6" transform="rotate(-90 299.5 140.6)">2</text>
<text x="300.5" y="140">C11</text>
<text x="30.9" y="146.3">22uF</text>
<text x="285" y="148.7">2</text>
<text x="290.1" y="148.7">2</text>
<text x="294.4" y="145.6" transform="rotate(-90 294.4 145.6)">1</text>
<text x="295.4" y="145.7">100u</text>
<text x="299.5" y="145.6" transform="rotate(-90 299.5 145.6)">1</text>
<text x="300.5" y="145.7">100u</text>
<text x="43" y="151">XC6206P332MR</text>
<text x="64.5" y="150.1">4.7u</text>
<text x="87.4" y="156">+3.3V</text>
<text x="283" y="150.7">2</text>
<text x="288" y="150.7">2</text>
<text x="42.1" y="160.6">3</text>
<text x="45.7" y="159.3">VIN</text>
<text x="47.3" y="156.8">VOUT</text>
<text x="49.3" y="161.9">VSS</text>
<text x="55.7" y="158.1">2</text>
<text x="118.1" y="160.1" transform="rotate(-90 118.1 160.1)">4</text>
<text x="121.7" y="159.9" transform="rotate(-90 121.7 159.9)">1</text>
<text x="49.9" y="167.8">U3</text>
<text x="55.7" y="163.2">1</text>
<text x="117.9" y="163.7" transform="rotate(-90 117.9 163.7)">3</text>
<text x="121.7" y="163.4" transform="rotate(-90 121.7 163.4)">2</text>
<text x="296.3" y="165.8" transform="rotate(-90 296.3 165.8)">HP_R</text>
<text x="301.3" y="165.5" transform="rotate(-90 301.3 165.5)">HP_L</text>
<text x="71.5" y="199.4" transform="rotate(-90 71.5 199.4)">PB00</text>
<text x="76.5" y="199.4" transform="rotate(-90 76.5 199.4)">PB08</text>
<text x="81.6" y="199.4" transform="rotate(-90 81.6 199.4)">PB09</text>
<text x="86.7" y="199.4" transform="rotate(-90 86.7 199.4)">PB10</text>
<text x="91.8" y="199.4" transform="rotate(-90 91.8 199.4)">PB11</text>
<text x="96.9" y="199.4" transform="rotate(-90 96.9 199.4)">PB12</text>
<text x="101.9" y="199.4" transform="rotate(-90 101.9 199.4)">PB13</text>
<text x="107" y="199.4" transform="rotate(-90 107 199.4)">PB14</text>
<text x="112.1" y="199.4" transform="rotate(-90 112.1 199.4)">PB15</text>
<text x="117.2" y="199.4" transform="rotate(-90 117.2 199.4)">PB16</text>
<text x="122.3" y="199.4" transform="rotate(-90 122.3 199.4)">PB17</text>
<text x="127.3" y="199.4" transform="rotate(-90 127.3 199.4)">PB18</text>
<text x="231.8" y="201.8">P0TP</text>
<text x="231.5" y="206.9">P0TN</text>
<text x="262.6" y="205.4">TX</text>
<text x="237.8" y="211.8" transform="rotate(-90 237.8 211.8)">2</text>
<text x="237.8" y="213.9" transform="rotate(-90 237.8 213.9)">2</text>
<text x="248.5" y="213.9" transform="rotate(-90 248.5 213.9)">1</text>
<text x="248.5" y="211.8" transform="rotate(-90 248.5 211.8)">1</text>
<text x="252.8" y="215.4" transform="rotate(-90 252.8 215.4)">C1</text>
<text x="231.7" y="217.1">P0RP</text>
<text x="247.7" y="216.6" transform="rotate(-90 247.7 216.6)">0.1u</text>
<text x="262.6" y="220.6">RX</text>
<text x="333" y="217.8">U4</text>
<text x="231.4" y="222.2">P0RN</text>
<text x="332.5" y="222.9">MIC1</text>
<text x="340.4" y="222.9">MIC2</text>
<text x="257.2" y="233.8">Green</text>
<text x="332.5" y="228">GND1 GND2</text>
<text x="332.5" y="233.1">HP-R1HP-R2</text>
<text x="225.6" y="235.2">CTRL</text>
<text x="241.5" y="239">1</text>
<text x="243.6" y="238">R2</text>
<text x="247.1" y="238.9">2</text>
<text x="249.3" y="238">330</text>
<text x="304" y="237.4">HP_L</text>
<text x="332.5" y="238.2">HP-L1 HP-L2</text>
<text x="224.5" y="244.9">+3.3V</text>
<text x="241.5" y="245.1">1</text>
<text x="243.6" y="244.1">R4</text>
<text x="247.1" y="245">2</text>
<text x="249.3" y="244.1">330</text>
<text x="256.8" y="241.6">Yellow</text>
<text x="27.9" y="250.8">PL01</text>
<text x="27.9" y="255.9">PL02</text>
<text x="73.9" y="255.1">P0RP</text>
<text x="115.9" y="253.3" transform="rotate(-90 115.9 253.3)">PT9</text>
<text x="121" y="254" transform="rotate(-90 121 254)">PT10</text>
<text x="126.1" y="254" transform="rotate(-90 126.1 254)">PT11</text>
<text x="131.2" y="254" transform="rotate(-90 131.2 254)">PT12</text>
<text x="136.2" y="254" transform="rotate(-90 136.2 254)">PT13</text>
<text x="141.3" y="254" transform="rotate(-90 141.3 254)">PT14</text>
<text x="146.4" y="254" transform="rotate(-90 146.4 254)">PT15</text>
<text x="151.5" y="254" transform="rotate(-90 151.5 254)">PT16</text>
<text x="156.6" y="254" transform="rotate(-90 156.6 254)">PT17</text>
<text x="161.6" y="254" transform="rotate(-90 161.6 254)">PT18</text>
<text x="27.9" y="261">PL03</text>
<text x="73.9" y="260.2">P0RN</text>
<text x="27.9" y="266.1">PL04</text>
<text x="73.9" y="265.3">P0TP</text>
<text x="27.9" y="276">PL06</text>
<text x="27.9" y="271.1">PL05</text>
<text x="73.9" y="275.4">MCU_RXD</text>
<text x="73.9" y="270.4">P0TN</text>
<text x="27.9" y="280.9">PL07</text>
<text x="73.9" y="280.5">MCU_TXD</text>
<text x="148.9" y="285.8" transform="rotate(-90 148.9 285.8)">MCU_PA7</text>
<text x="154" y="285.8" transform="rotate(-90 154 285.8)">MCU_PA6</text>
<text x="159.1" y="285.8" transform="rotate(-90 159.1 285.8)">MCU_PA5</text>
<text x="164.2" y="285.8" transform="rotate(-90 164.2 285.8)">MCU_PA4</text>
</g>
<g font-size="2.2" fill="#808080">
<text x="31.9" y="151.9">C14</text>
<text x="269.3" y="234.9">RJ45</text>
</g>
<g font-size="1.9" fill="#808080">
<text x="113.3" y="139.8" transform="rotate(-90 113.3 139.8)">C-UBR27-00-00</text>
<text x="131.8" y="142.1" transform="rotate(-90 131.8 142.1)">USB1</text>
<text x="113.3" y="170.3" transform="rotate(-90 113.3 170.3)">C-UBR27-00-00</text>
<text x="131.8" y="172.6" transform="rotate(-90 131.8 172.6)">USB2</text>
</g>
</svg>
